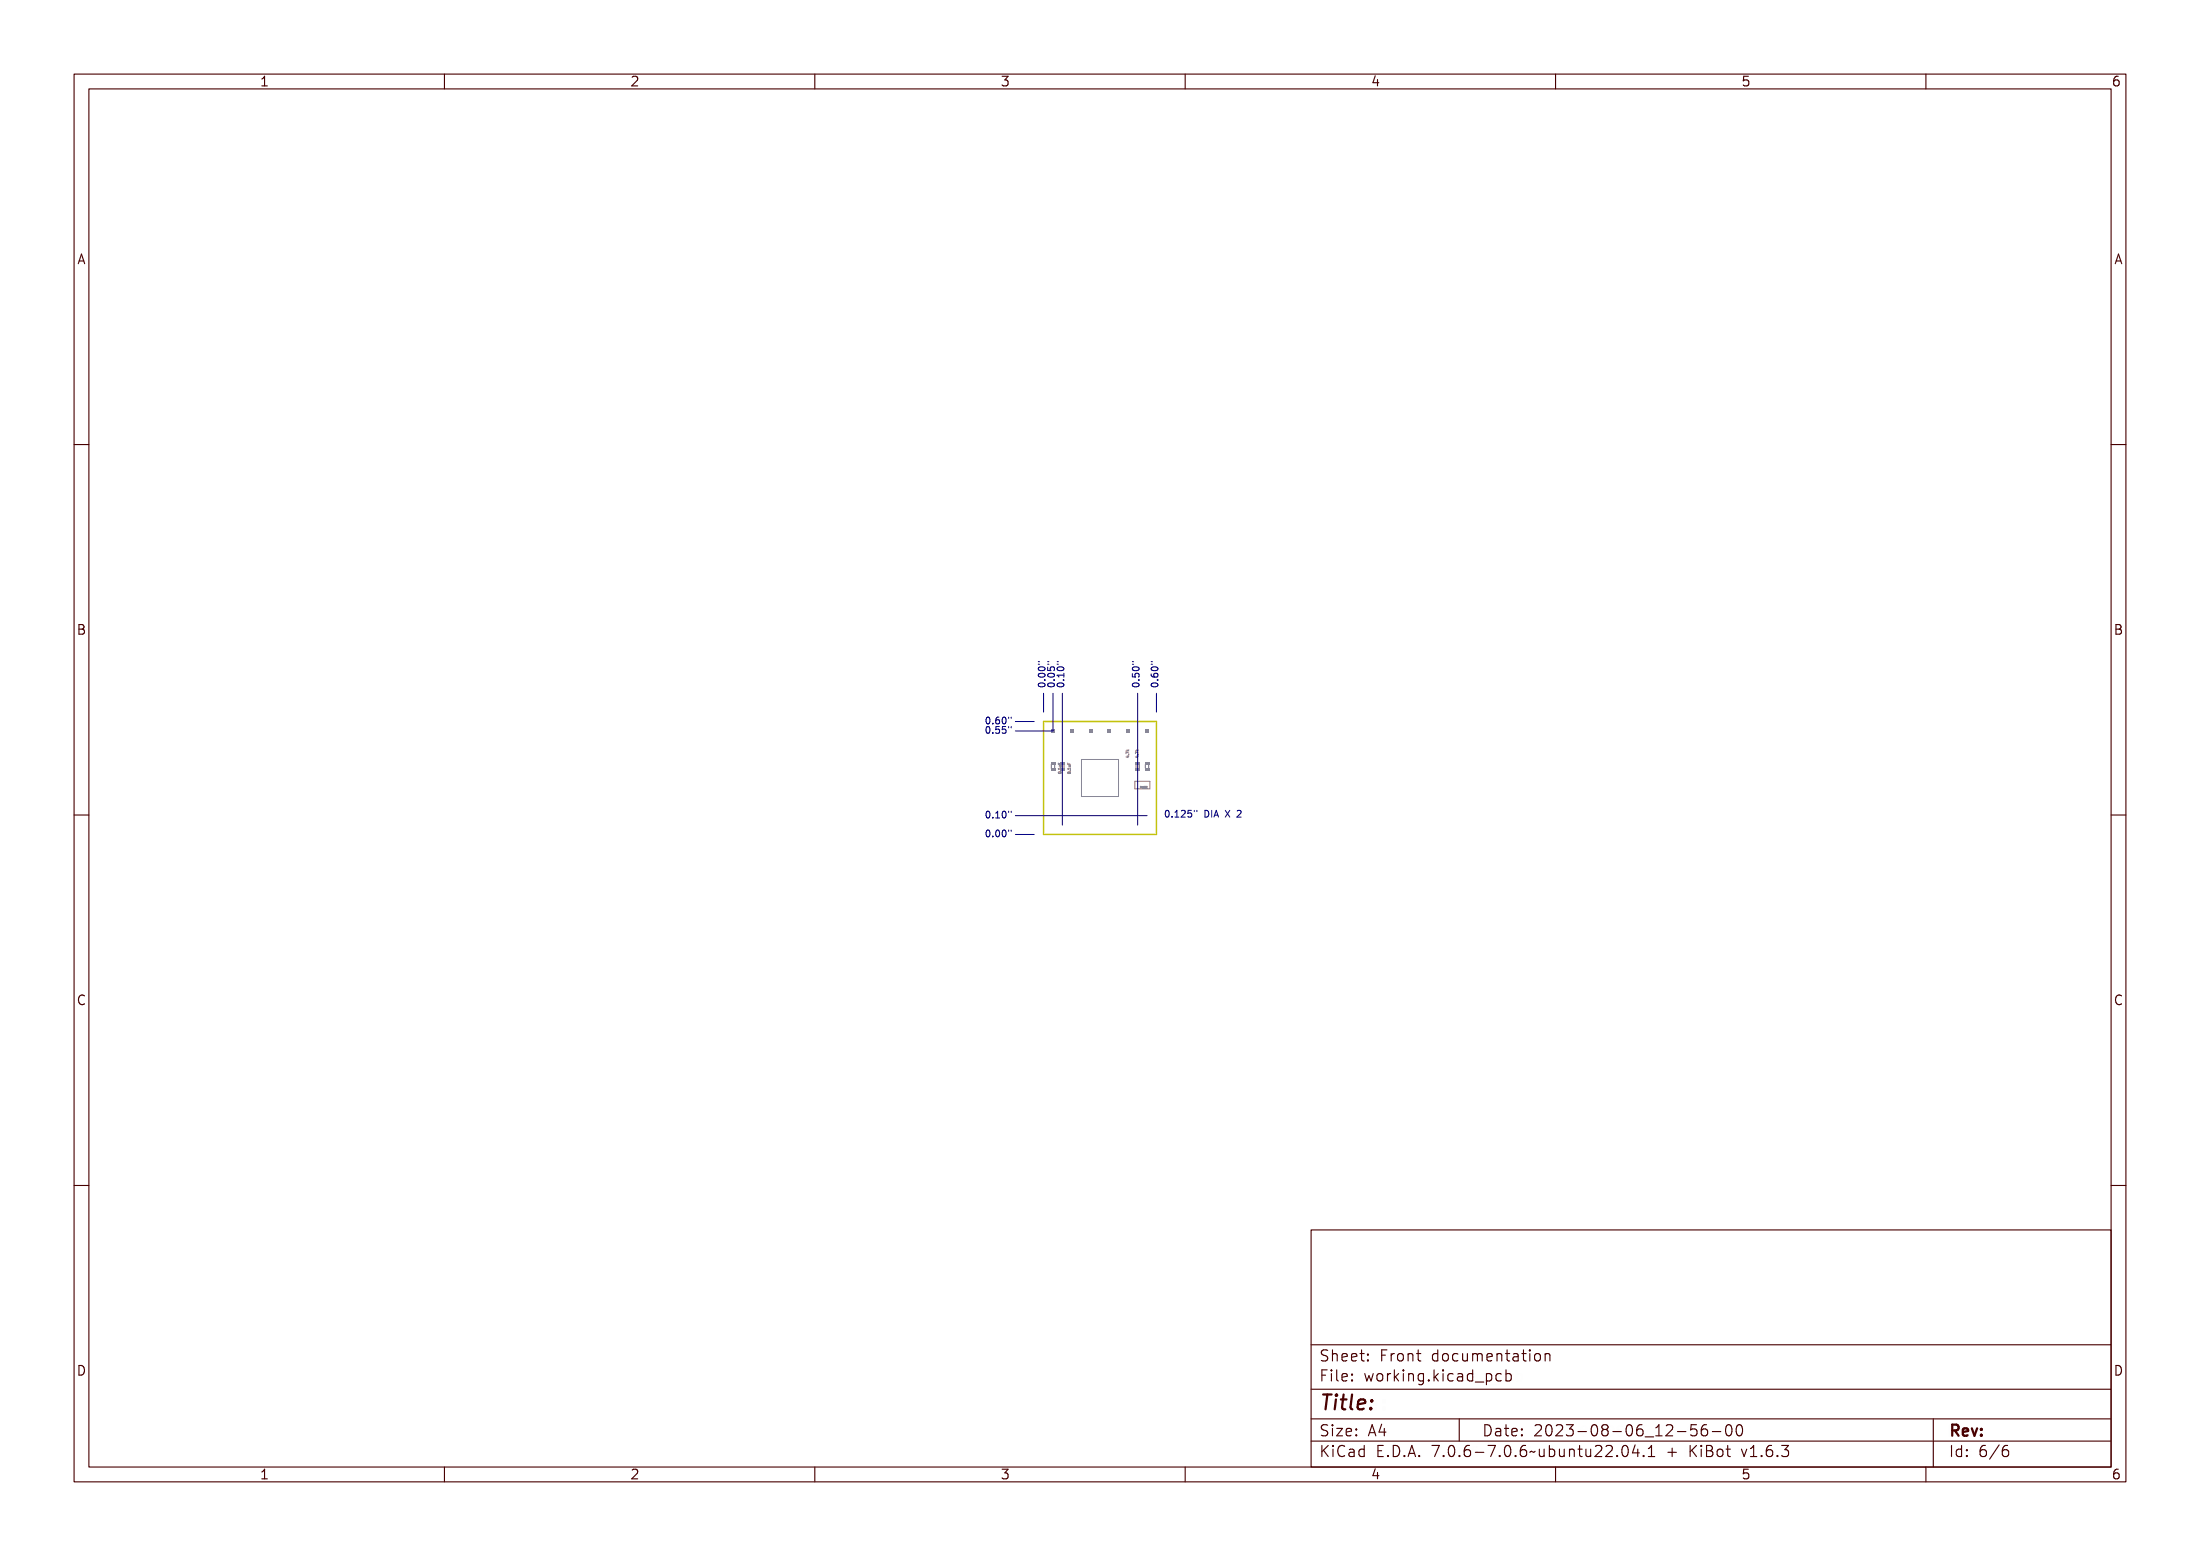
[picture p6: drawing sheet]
<svg xmlns="http://www.w3.org/2000/svg" width="297mm" height="210mm" viewBox="0 0 297 210" stroke-linecap="round" stroke-linejoin="round" font-family="sans-serif">
<g fill="none" stroke="#848484" stroke-width=".14">
<path d="M142.9 103v.2h.3M142.9 104.2h.3v.2a.18 .18 0 0 1-.2 0 .18 .18 0 0 1-.1-.2zM142.9 104.3v.1M142.9 103.7h.4v-.1v.2h-.3zM142.9 103l.1 .2h.1v-.2v.2h.2h-.4zM142.9 104.3a.17 .17 0 0 1 .3-.1 .17 .17 0 0 1 .1 .2h-.3zM143 104.3h.3l-.3 .1zM143 103.3h.2M143 103.3h.3v.2h-.3h.3zM143.1 103v.2M143.2 104h.1M143.2 103.3v.1"/>
<path d="M143.2 104l.1 .1zM143.2 103.4v.1h-.2M143.2 103.7v.2M143.2 103.8h-.3l.1 .1M144.1 103v.2h.4M144.2 104.2h.3a.16 .16 0 0 1-.2 .2 .16 .16 0 0 1-.1-.2zM144.2 103.7h.3l.1-.1v.2h-.4zM144.2 103v.2h.1l.1-.2v.2h.2h-.4zM144.2 104.3a.17 .17 0 0 1 .2-.1 .17 .17 0 0 1 .1 .2h-.3zM144.2 104.3h.3l-.2 .1zM144.3 103.3h.2M144.3 103.3h.3v.2h-.3h.2z"/>
<path d="M144.3 103v.2M144.5 104h.1M144.5 103.3v.1M144.5 104l.1 .1zM144.5 103.4v.1h-.2M144.5 104.3v.1M144.5 103.8h-.4l.2 .1M144.5 103.7v.2M152 101.3h.4M152.1 102.1h.2l.1 .1-.1 .1zM152.1 101.5l.3 .2-.3-.2v.2zM152.1 102.2h.2v.1z"/>
<path d="M152.1 102.1h.3M152.1 101.2l.2 .1M152.2 101.2l.1 .1 .1-.2-.1 .2 .1 .1h-.3l.2-.1zM152.3 102v.2h-.3M152.4 101.9h.1M152.4 101.6l-.4-.1v.2M152.4 101.2l-.2 .1M153.3 101.3h.4M153.3 102.1h.3l.1 .1-.1 .1zM153.3 101.5l.4 .2-.3-.2-.1 .2zM153.4 102.2h.2v.1zM153.4 102.1h.3"/>
<path d="M153.4 101.2l.2 .1M153.4 101.2l.1 .1 .2-.2-.1 .2 .1 .1h-.4l.2-.1zM153.5 102v.2h-.2M153.6 101.9h.1M153.6 101.9h.1zM153.7 101.6l-.4-.1v.2M153.7 101.2l-.2 .1M153.9 106.2h.2l-.2 .2zM153.9 106.2l.1 .1zM154.1 106.2l.2 .2h-.2zM154.2 106.2v.1zM154.3 106.2h.1h-.1l.1 .1v.1h-.1l.1-.1z"/>
<path d="M154.4 106.2h.2l-.1 .2zM154.7 106.2h.1h-.1l.1 .1-.1 .1h.1h-.1z"/>
<circle cx="143.1" cy="104.3" r=".03"/>
<circle cx="144.4" cy="104.3" r=".03"/>
</g>
<g fill="#848484">
<path d="M141.9 98.4h.5v.5h-.5z" fill-rule="evenodd"/>
<path d="M144.4 98.4h.5v.5h-.5z" fill-rule="evenodd"/>
<path d="M147 98.4h.5v.5h-.5z" fill-rule="evenodd"/>
<path d="M149.5 98.4h.5v.5h-.5z" fill-rule="evenodd"/>
<path d="M152.1 98.4h.5v.5h-.5z" fill-rule="evenodd"/>
<path d="M154.6 98.4h.5v.5h-.5z" fill-rule="evenodd"/>
</g>
<path d="M146 102.5h5v5h-5zM153.2 105.4h2v1.1h-2z" fill="none" stroke="#848484" stroke-width=".14"/>
<path d="M153.4 103.2v.5M153.8 103.2v.5" fill="none" stroke="#848484" stroke-width=".15"/>
<g fill="#848484">
<path d="M153.3 102.9h.6v.3h-.6z" fill-rule="evenodd"/>
<path d="M153.3 103.7h.6v.3h-.6z" fill-rule="evenodd"/>
</g>
<path d="M141.9 103.2v.5M142.4 103.2v.5" fill="none" stroke="#848484" stroke-width=".15"/>
<g fill="#848484">
<path d="M141.9 103.7h.6v.3h-.6z" fill-rule="evenodd"/>
<path d="M141.9 102.9h.6v.3h-.6z" fill-rule="evenodd"/>
</g>
<path d="M154.6 103.2v.5M155.1 103.2v.5" fill="none" stroke="#848484" stroke-width=".15"/>
<g fill="#848484">
<path d="M154.5 102.9h.6v.3h-.6z" fill-rule="evenodd"/>
<path d="M154.5 103.7h.6v.3h-.6z" fill-rule="evenodd"/>
</g>
<path d="M143.2 103.2v.5M143.6 103.2v.5" fill="none" stroke="#848484" stroke-width=".15"/>
<g fill="#848484">
<path d="M143.1 103.7h.6v.3h-.6z" fill-rule="evenodd"/>
<path d="M143.1 102.9h.6v.3h-.6z" fill-rule="evenodd"/>
</g>
<path d="M140.9 97.4h15.2v15.2h-15.2z" fill="none" stroke="#c2c200" stroke-width=".2"/>
<g fill="none" stroke="#000084" stroke-width=".14">
<path d="M133.2 98.1a.26 .26 0 0 1 .5 0v.4a.36 .36 0 0 1-.2 .4 .53 .53 0 0 1-.3-.8zM133.2 96.9a.26 .26 0 0 1 .5 0v.3a.36 .36 0 0 1-.2 .5 .53 .53 0 0 1-.3-.8zM133.4 98.1a.38 .38 0 0 1 .3 .4 .38 .38 0 0 1-.2 .4l-.2-.2zM133.4 96.9a.38 .38 0 0 1 .3 .3 .38 .38 0 0 1-.2 .4l-.2-.2zM134.1 98.8h.2v.1h-.2zM134.1 97.5h.2v.2h-.2zM134.7 98h.4v.1h-.3v.3a.32 .32 0 0 1 .4 .4 .32 .32 0 0 1-.6 .1v-.1a.23 .23 0 0 0 .4 .1 .23 .23 0 0 0 0-.4 .23 .23 0 0 0-.3 0zM134.7 96.9l.3-.1h.1v.1a.26 .26 0 0 0-.3 0 .26 .26 0 0 0-.1 .3 .3 .3 0 0 1 .5 .1 .3 .3 0 0 1-.2 .4 .3 .3 0 0 1-.4-.3zM135.4 98h.5v.1h-.4v.3a.32 .32 0 0 1 .4 .4 .32 .32 0 0 1-.5 .1v-.1a.23 .23 0 0 0 .3 .1 .23 .23 0 0 0 0-.4 .23 .23 0 0 0-.3 0zM135.4 96.9a.26 .26 0 0 1 .5 0v.3a.36 .36 0 0 1-.2 .5 .53 .53 0 0 1-.3-.8zM135.6 96.9a.38 .38 0 0 1 .3 .3 .38 .38 0 0 1-.2 .4l-.2-.2zM136.2 98h.1v.4h-.1z"/>
<path d="M136.2 96.8h.1v.3h-.1zM136.5 98h.1v.4h-.1zM136.5 96.8h.1v.3h-.1zM137.1 97.4h2.5M140.3 89.5h.3v.1h-.3zM140.3 89.7h.3v.1h-.3zM140.4 92.4l.4-.1a.36 .36 0 0 1 .4 .3 .51 .51 0 0 1-.4 .3 .51 .51 0 0 1-.5-.3zM140.4 90.9l.4-.1a.36 .36 0 0 1 .4 .3 .51 .51 0 0 1-.4 .3 .51 .51 0 0 1-.5-.3zM140.4 90.2l.4-.1a.36 .36 0 0 1 .4 .3 .51 .51 0 0 1-.4 .3 .51 .51 0 0 1-.5-.3zM140.4 92.5a.4 .4 0 0 1 .7 .1 .4 .4 0 0 1-.7-.1zM140.4 91a.4 .4 0 0 1 .7 .2 .4 .4 0 0 1-.7-.2zM140.4 90.3a.4 .4 0 0 1 .7 .1 .4 .4 0 0 1-.7-.1z"/>
<path d="M140.9 93.6v2.5M141 91.8h.2v.1h-.2zM141.6 90.2h.1v.3h.2a.32 .32 0 0 1 .4-.4 .32 .32 0 0 1 .1 .6h-.1a.23 .23 0 0 0 .1-.4 .23 .23 0 0 0-.3 0 .23 .23 0 0 0-.1 .3h-.4zM141.6 89.5h.3v.1h-.3zM141.6 89.7h.3v.1h-.3zM141.7 92.4l.3-.1a.36 .36 0 0 1 .5 .3 .51 .51 0 0 1-.5 .3 .51 .51 0 0 1-.4-.3zM141.7 90.9l.3-.1a.36 .36 0 0 1 .5 .3 .51 .51 0 0 1-.5 .3 .51 .51 0 0 1-.4-.3zM141.7 92.5a.4 .4 0 0 1 .7 .1 .4 .4 0 0 1-.7-.1zM141.7 91a.4 .4 0 0 1 .7 .2 .4 .4 0 0 1-.7-.2zM142.2 93.6v5.1h-5.1M142.3 91.8h.2v.1h-.2zM142.9 91h.7v-.2h.1v.5h-.1v-.2h-.6v.2h-.1z"/>
<path d="M142.9 89.5h.3v.1h-.3zM142.9 89.7h.3v.1h-.3zM143 92.4l.3-.1a.36 .36 0 0 1 .5 .3 .51 .51 0 0 1-.5 .3 .51 .51 0 0 1-.5-.3zM143 90.2l.3-.1a.36 .36 0 0 1 .5 .3 .51 .51 0 0 1-.5 .3 .51 .51 0 0 1-.5-.3zM143 92.5a.4 .4 0 0 1 .6 .1 .4 .4 0 0 1-.6-.1zM143 90.3a.4 .4 0 0 1 .6 .1 .4 .4 0 0 1-.6-.1zM143.4 93.6v17.8M143.6 91.8h.1v.1h-.1zM153 90.9h.1v.3h.2a.32 .32 0 0 1 .4-.4 .32 .32 0 0 1 .2 .6h-.1a.23 .23 0 0 0 0-.3 .23 .23 0 0 0-.3-.1 .23 .23 0 0 0 0 .4h-.5zM153 89.5h.3v.1h-.3zM153 89.7h.3v.1h-.3zM153.1 92.4l.4-.1a.36 .36 0 0 1 .4 .3 .51 .51 0 0 1-.4 .3 .51 .51 0 0 1-.5-.3z"/>
<path d="M153.1 90.2l.4-.1a.36 .36 0 0 1 .4 .3 .51 .51 0 0 1-.4 .3 .51 .51 0 0 1-.5-.3zM153.1 92.5a.4 .4 0 0 1 .7 .1 .4 .4 0 0 1-.7-.1zM153.1 90.3a.4 .4 0 0 1 .7 .1 .4 .4 0 0 1-.7-.1zM153.6 93.6v17.8M153.7 91.8h.2v.1h-.2zM155.6 89.5h.3v.1h-.3zM155.6 89.7h.3v.1h-.3zM155.6 90.9h.1a.26 .26 0 0 0 0 .3 .26 .26 0 0 0 .3 .1 .3 .3 0 0 1 0-.5 .3 .3 0 0 1 .5 .2 .3 .3 0 0 1-.3 .4 .42 .42 0 0 1-.5 0 .42 .42 0 0 1-.1-.5zM155.7 92.4l.3-.1a.36 .36 0 0 1 .5 .3 .51 .51 0 0 1-.5 .3 .51 .51 0 0 1-.5-.3zM155.7 90.2l.3-.1a.36 .36 0 0 1 .5 .3 .51 .51 0 0 1-.5 .3 .51 .51 0 0 1-.5-.3zM155.7 92.5a.4 .4 0 0 1 .6 .1 .4 .4 0 0 1-.6-.1zM155.7 90.3a.4 .4 0 0 1 .6 .1 .4 .4 0 0 1-.6-.1z"/>
<path d="M156.1 93.6v2.5M156.3 91.8h.1v.1h-.1zM133.2 112.1a.27 .27 0 0 1 .3-.1 .27 .27 0 0 1 .2 .3v.2a.36 .36 0 0 1-.2 .4 .53 .53 0 0 1-.3-.8zM133.2 109.6a.26 .26 0 0 1 .5 0v.3a.36 .36 0 0 1-.2 .5 .53 .53 0 0 1-.3-.8zM133.4 112.1a.38 .38 0 0 1 .3 .3 .38 .38 0 0 1-.2 .4l-.2-.2zM133.4 109.6a.38 .38 0 0 1 .3 .3 .38 .38 0 0 1-.2 .4l-.2-.2zM134.1 112.7h.2v.2h-.2zM134.1 110.2h.2v.2h-.2zM134.7 112.1a.27 .27 0 0 1 .3-.1 .27 .27 0 0 1 .2 .3v.2a.36 .36 0 0 1-.3 .4 .53 .53 0 0 1-.2-.8zM134.7 109.5h.3v.8h.2v.1h-.5v-.1h.2v-.7h-.2zM134.8 112.1a.38 .38 0 0 1 .3 .3 .38 .38 0 0 1-.2 .4l-.1-.2zM135.4 112.1a.27 .27 0 0 1 .3-.1 .27 .27 0 0 1 .2 .3v.2a.36 .36 0 0 1-.2 .4 .53 .53 0 0 1-.3-.8z"/>
<path d="M135.4 109.6a.26 .26 0 0 1 .5 0v.3a.36 .36 0 0 1-.2 .5 .53 .53 0 0 1-.3-.8zM135.6 112.1a.38 .38 0 0 1 .3 .3 .38 .38 0 0 1-.2 .4l-.2-.2zM135.6 109.6a.38 .38 0 0 1 .3 .3 .38 .38 0 0 1-.2 .4l-.2-.2zM136.2 112h.1v.3h-.1zM136.2 109.5h.1v.3h-.1zM136.5 112h.1v.3h-.1zM136.5 109.5h.1v.3h-.1zM137.1 112.6h2.5M137.1 110.1h17.8M157.2 109.6a.26 .26 0 0 1 .5 0v.4a.36 .36 0 0 1-.3 .4 .53 .53 0 0 1-.2-.8zM157.4 109.6a.38 .38 0 0 1 .2 .3 .38 .38 0 0 1-.2 .4l-.1-.2zM158.1 110.2h.1v.2h-.1z"/>
<path d="M158.7 109.6l.3-.1v.8h.2v.1h-.5v-.1h.2v-.7l-.2 .1zM159.4 109.6a.32 .32 0 0 1 .5 0 .32 .32 0 0 1-.2 .5l-.2 .2h.4v.1h-.5l.2-.4a.23 .23 0 0 0 .1-.3 .23 .23 0 0 0-.3 0zM160.1 109.5h.5v.1h-.4v.2a.32 .32 0 0 1 .4 .4 .32 .32 0 0 1-.5 .2v-.1a.23 .23 0 0 0 .3 0 .23 .23 0 0 0 .1-.3 .23 .23 0 0 0-.4 0zM160.9 109.5h.1v.3h-.1zM161.2 109.5h.1v.3h-.1zM162.3 109.5a.46 .46 0 0 1 .6 .5 .46 .46 0 0 1-.6 .4zM162.4 109.6a.35 .35 0 0 1 .3 .4 .35 .35 0 0 1-.3 .3zM163.1 109.5h.5v.1h-.2v.7h.2v.1h-.5v-.1h.1v-.7h-.1zM164 109.5h.1l.3 .9h-.1l-.1-.2h-.3l-.1 .2h-.1zM164 109.6l.2 .5h-.3zM165.2 109.5h.1l.2 .4 .2-.4h.1l-.2 .4 .3 .5h-.2l-.2-.4-.2 .4h-.1l.2-.5zM166.7 109.6a.32 .32 0 0 1 .5 0 .32 .32 0 0 1-.2 .5l-.2 .2h.4v.1h-.5l.3-.4a.23 .23 0 0 0 .1-.3 .23 .23 0 0 0-.4 0z"/>
<circle cx="133.5" cy="97.2" r=".08"/>
<circle cx="133.5" cy="98.5" r=".08"/>
<circle cx="134.9" cy="97.4" r=".2"/>
<circle cx="135.7" cy="97.2" r=".08"/>
<circle cx="140.8" cy="92.6" r=".08"/>
<circle cx="140.8" cy="91.1" r=".08"/>
<circle cx="140.8" cy="90.4" r=".08"/>
<circle cx="142" cy="92.6" r=".08"/>
<circle cx="142" cy="91.1" r=".08"/>
<circle cx="143.3" cy="92.6" r=".08"/>
<circle cx="143.3" cy="90.4" r=".08"/>
<circle cx="153.5" cy="92.6" r=".08"/>
<circle cx="153.5" cy="90.4" r=".08"/>
<circle cx="156" cy="92.6" r=".08"/>
<circle cx="156" cy="90.4" r=".08"/>
<circle cx="156.1" cy="91.1" r=".2"/>
<circle cx="133.5" cy="112.5" r=".08"/>
<circle cx="133.5" cy="109.9" r=".08"/>
<circle cx="134.9" cy="112.5" r=".08"/>
<circle cx="135.7" cy="112.5" r=".08"/>
<circle cx="135.7" cy="109.9" r=".08"/>
<circle cx="157.4" cy="110" r=".08"/>
</g>
<g fill="none" stroke="#480000" stroke-width=".15">
<path d="M10 10h277v190h-277zM12 12h273v186h-273zM60 10v2M110 10v2M160 10v2M210 10v2M260 10v2M10 60h2M285 60h2M10 110h2M285 110h2M10 160h2"/>
<path d="M285 160h2M177 166h108v32h-108zM60 198v2M110 198v2M160 198v2M177 181.5h108M177 187.5h108M177 191.5h108M177 194.5h108M178.1 195.2h.2v.6l.6-.6h.3l-.6 .6 .6 .8h-.2l-.5-.7-.2 .2v.5h-.2zM178.2 185h.9v.2h-.7v.4h.6v.2h-.6v.7h-.2zM178.3 182.4l.5-.1h.2v.2a.34 .34 0 0 0-.4-.1 .34 .34 0 0 0-.2 .4 .62 .62 0 0 1 .6 .7 .71 .71 0 0 1-.8 .2v-.2a.4 .4 0 0 0 .4 .1 .4 .4 0 0 0 .3-.3l-.4-.2a.4 .4 0 0 1-.3-.3 .4 .4 0 0 1 .1-.4z"/>
<path d="M178.3 192.5l.5-.1h.2v.2a.34 .34 0 0 0-.4-.1 .34 .34 0 0 0-.2 .4 .62 .62 0 0 1 .6 .7 .71 .71 0 0 1-.8 .2v-.2a.4 .4 0 0 0 .4 .1 .4 .4 0 0 0 .3-.3l-.4-.2a.4 .4 0 0 1-.3-.3 .4 .4 0 0 1 .1-.4zM179.4 182.2h.2v.6a.35 .35 0 0 1 .4-.1 .35 .35 0 0 1 .2 .4v.6h-.2v-.8l-.2-.1a.28 .28 0 0 0-.2 .3v.6h-.2zM179.5 185.4h.4v.9h.4v.2h-.9v-.2h.3v-.8h-.2zM179.5 192.8h.4v.9h.4v.1h-.9v-.1h.3v-.8h-.2zM179.5 195.6h.4v.9h.4v.1h-.9v-.1h.3v-.8h-.2zM179.7 184.9h.2v.3h-.2zM179.7 192.3h.2v.3h-.2zM179.7 195.1h.2v.3h-.2zM180.6 184.9h.4v1.3l.1 .1h.3v.2a.4 .4 0 0 1-.5-.4v-1h-.3zM180.6 192.8h.8v.1l-.6 .8h.6v.1h-.8v-.1l.6-.8h-.6zM180.7 182.8a.49 .49 0 0 1 .6-.1 .49 .49 0 0 1 .2 .5h-.8a.42 .42 0 0 0 .3 .4 .42 .42 0 0 0 .4-.1v.2a.6 .6 0 0 1-.8-.1 .6 .6 0 0 1 .1-.8zM180.7 195.4l.3-.2h.2h.3v.2a.43 .43 0 0 0-.6 0 .43 .43 0 0 0-.2 .5 .43 .43 0 0 0 .2 .5 .43 .43 0 0 0 .6 0v.2a.62 .62 0 0 1-.7 0 .62 .62 0 0 1-.3-.7z"/>
<path d="M180.8 182.9l.2-.1a.27 .27 0 0 1 .3 .3h-.6zM181.8 195.6a.5 .5 0 0 1 .6-.1 .5 .5 0 0 1 .2 .5v.6h-.1v-.1a.38 .38 0 0 1-.5 .2 .38 .38 0 0 1-.2-.5 .38 .38 0 0 1 .4-.2h.3a.35 .35 0 0 0-.3-.4 .35 .35 0 0 0-.4 .2zM181.9 182.8a.49 .49 0 0 1 .6-.1 .49 .49 0 0 1 .2 .5h-.8a.42 .42 0 0 0 .3 .4 .42 .42 0 0 0 .5-.1v.2a.6 .6 0 0 1-.9-.1 .6 .6 0 0 1 .1-.8zM181.9 185.5a.49 .49 0 0 1 .6-.1 .49 .49 0 0 1 .2 .5h-.8a.42 .42 0 0 0 .3 .4 .42 .42 0 0 0 .5-.1v.2a.6 .6 0 0 1-.9-.1 .6 .6 0 0 1 .1-.8zM181.9 192.9a.49 .49 0 0 1 .6-.1 .49 .49 0 0 1 .2 .5h-.8a.42 .42 0 0 0 .3 .4 .42 .42 0 0 0 .5-.1v.2a.6 .6 0 0 1-.9-.1 .6 .6 0 0 1 .1-.8zM182 196.2l.5-.1a.31 .31 0 0 1-.2 .4 .31 .31 0 0 1-.4-.1zM182 182.9l.2-.1a.27 .27 0 0 1 .3 .3h-.6zM182 185.6l.2-.1a.27 .27 0 0 1 .3 .3h-.6zM182 193l.2-.1a.27 .27 0 0 1 .3 .3h-.6zM183 195.7l.4-.2 .2 .2v-.6h.2v1.5h-.2v-.1a.42 .42 0 0 1-.5 .1 .42 .42 0 0 1-.2-.5zM183.2 195.8a.23 .23 0 0 1 .4 0v.3a.33 .33 0 0 1-.2 .4 .48 .48 0 0 1-.2-.7zM183.2 182.3h.2v.4h.4v.1h-.4v.7l.1 .1h.3v.1a.41 .41 0 0 1-.6-.3v-.6h-.3v-.1h.3z"/>
<path d="M183.3 185.4h.2v.3h-.2zM183.3 186.2h.2v.3h-.2zM183.3 192.8h.2v.3h-.2zM183.3 193.6h.2v.2h-.2zM184.5 182.7h.2v.3h-.2zM184.5 183.5h.2v.2h-.2zM185.2 185.4h.2l.2 .8 .1-.5h.2l.2 .5 .1-.8h.2l-.2 1.1h-.2l-.2-.7-.2 .7h-.1zM185.4 195.2h.9v.2h-.7v.4h.6v.2h-.6v.5h.7v.1h-.9zM185.7 192.4h.2l.5 1.4h-.2l-.1-.3h-.5l-.1 .3h-.2zM185.8 192.6l.2 .7h-.4zM186.6 182.3h.9v.2h-.7v.4h.6v.2h-.6v.6h-.2zM186.7 185.5a.56 .56 0 0 1 .8 .2 .56 .56 0 0 1-.3 .7 .57 .57 0 0 1-.6-.2 .57 .57 0 0 1 .1-.7z"/>
<path d="M186.8 185.6a.26 .26 0 0 1 .3-.1 .26 .26 0 0 1 .2 .2v.2a.33 .33 0 0 1-.3 .4l-.2-.2zM186.9 196.4h.2v.2h-.2zM187.1 192.4h.2v.9h.2v.2h-.2v.3h-.2v-.3h-.6v-.2zM187.1 192.6v.7h-.4zM187.8 195.2a.76 .76 0 0 1 .9 .7 .76 .76 0 0 1-.9 .7zM188 195.4h.3a.73 .73 0 0 1 0 1.1h-.3zM188 182.7h.2v.2a.41 .41 0 0 1 .6-.2v.2a.37 .37 0 0 0-.5-.1 .37 .37 0 0 0-.1 .4v.5h-.2zM188 185.4h.2v.2a.41 .41 0 0 1 .6-.2v.2a.37 .37 0 0 0-.5-.1 .37 .37 0 0 0-.1 .4v.6h-.2zM189.1 184.9h.1v.9l.5-.4h.2l-.4 .4 .5 .7h-.2l-.4-.6-.2 .1v.5h-.1zM189.1 182.8a.56 .56 0 0 1 .8 .2 .56 .56 0 0 1-.3 .7 .57 .57 0 0 1-.6-.2 .57 .57 0 0 1 .1-.7zM189.2 182.9a.26 .26 0 0 1 .3-.1 .26 .26 0 0 1 .2 .2v.2a.33 .33 0 0 1-.3 .4l-.2-.2zM189.3 196.4h.3v.2h-.3z"/>
<path d="M190.2 182.7h.2v.1a.35 .35 0 0 1 .4-.1 .35 .35 0 0 1 .3 .4v.6h-.2v-.8l-.2-.1a.28 .28 0 0 0-.3 .3v.6h-.2zM190.3 185.4h.4v.9h.4v.2h-.9v-.2h.4v-.8h-.3zM190.5 195.2h.3l.4 1.4h-.2l-.1-.3h-.5l-.1 .3h-.2zM190.6 184.9h.1v.3h-.1zM190.6 195.4l.2 .7h-.4zM191.4 185.4h.2v.1a.35 .35 0 0 1 .4-.1 .35 .35 0 0 1 .3 .4v.7h-.2v-.9l-.2-.1a.28 .28 0 0 0-.3 .3v.7h-.2zM191.7 182.3h.1v.4h.4v.1h-.4v.7l.1 .1h.3v.1a.41 .41 0 0 1-.5-.3v-.6h-.3v-.1h.3zM191.7 196.4h.3v.2h-.3zM192.7 185.5l.3-.2 .3 .2v-.1h.2v1a.53 .53 0 0 1-.8 .4v-.2a.36 .36 0 0 0 .4 .1 .36 .36 0 0 0 .2-.4l-.2 .1a.51 .51 0 0 1-.5-.2 .51 .51 0 0 1 0-.5zM192.8 185.6a.25 .25 0 0 1 .3-.1 .25 .25 0 0 1 .2 .2v.2a.32 .32 0 0 1-.3 .4 .47 .47 0 0 1-.2-.7zM193.8 195.2h.9l-.5 1.4h-.2l.5-1.2h-.7zM193.9 182.8l.3-.2 .3 .2v-.6h.2v1.5h-.2v-.1a.42 .42 0 0 1-.6 .1 .42 .42 0 0 1-.1-.5z"/>
<path d="M194.1 182.8a.42 .42 0 0 1 .4 .4 .42 .42 0 0 1-.3 .4 .48 .48 0 0 1-.1-.8zM194.1 186.2h.3v.3h-.3zM195.1 184.9h.2v.9l.4-.4h.3l-.5 .4 .5 .7h-.2l-.4-.6-.1 .1v.5h-.2zM195.1 182.8a.56 .56 0 0 1 .8 .2 .56 .56 0 0 1-.3 .7 .57 .57 0 0 1-.6-.2 .57 .57 0 0 1 .1-.7zM195.2 182.9a.26 .26 0 0 1 .3-.1 .26 .26 0 0 1 .2 .2v.2a.33 .33 0 0 1-.3 .4l-.2-.2zM195.3 196.4h.3v.2h-.3zM196.3 185.4h.5v.9h.3v.2h-.9v-.2h.4v-.8h-.3zM196.3 195.4a.45 .45 0 0 1 .5-.2 .45 .45 0 0 1 .3 .5v.5a.46 .46 0 0 1-.5 .5 .46 .46 0 0 1-.4-.5zM196.4 182.8l.5-.2 .2 .1v.2a.4 .4 0 0 0-.6 0 .4 .4 0 0 0 0 .6 .4 .4 0 0 0 .6 0v.2a.58 .58 0 0 1-.8-.1 .58 .58 0 0 1 .1-.8zM196.5 195.4a.39 .39 0 0 1 .4 .5v.2a.29 .29 0 0 1-.3 .4 .29 .29 0 0 1-.2-.4v-.5zM196.6 184.9h.2v.3h-.2zM197 191.5v3"/>
<path d="M197.4 182.7h.2v.8l.2 .1a.28 .28 0 0 0 .3-.3v-.6h.2v1h-.2v-.1a.35 .35 0 0 1-.4 .2 .35 .35 0 0 1-.3-.5zM197.6 185.5l.5-.2 .2 .1v.2a.4 .4 0 0 0-.6 0 .4 .4 0 0 0 0 .6 .4 .4 0 0 0 .6 0v.2a.58 .58 0 0 1-.8-.1 .58 .58 0 0 1 .1-.8zM197.7 196.4h.3v.2h-.3zM198.6 182.7h.1a.21 .21 0 0 1 .2-.1 .21 .21 0 0 1 .2 .2l.2-.2 .1 .1a1.27 1.27 0 0 1 .2 1h-.2v-.8l-.1-.1-.2 .1v.8h-.1v-.8l-.2-.1-.1 .1v.8h-.1zM198.7 185.4a.5 .5 0 0 1 .5-.1 .5 .5 0 0 1 .3 .5v.7h-.2v-.2a.38 .38 0 0 1-.5 .2 .38 .38 0 0 1-.2-.5 .38 .38 0 0 1 .5-.2h.2a.35 .35 0 0 0-.3-.4 .35 .35 0 0 0-.3 .2zM198.7 195.4l.3-.2h.2h.2v.2a.43 .43 0 0 0-.5 0 .43 .43 0 0 0-.1 .5 .44 .44 0 0 1 .6-.1 .44 .44 0 0 1 .1 .6 .47 .47 0 0 1-.6 .3 .47 .47 0 0 1-.3-.5v-.5zM198.8 186l.5-.1a.31 .31 0 0 1-.1 .4 .31 .31 0 0 1-.4-.1zM198.9 195.9a.3 .3 0 0 1 .4 .3 .3 .3 0 0 1-.4 .2l-.1-.2zM199.9 185.5l.3-.2 .3 .2v-.6h.2v1.6h-.2v-.2a.42 .42 0 0 1-.5 .1 .42 .42 0 0 1-.2-.5zM199.9 182.8a.49 .49 0 0 1 .6-.1 .49 .49 0 0 1 .2 .5h-.7a.42 .42 0 0 0 .2 .4 .42 .42 0 0 0 .5-.1v.2a.6 .6 0 0 1-.8-.1 .6 .6 0 0 1 0-.8zM200 196h.5v.2h-.5zM200 185.6a.23 .23 0 0 1 .4 0l.1 .3a.33 .33 0 0 1-.3 .4 .48 .48 0 0 1-.2-.7z"/>
<path d="M200.1 182.9l.2-.1a.27 .27 0 0 1 .3 .3h-.6zM200.1 192.4a.76 .76 0 0 1 1 .7 .76 .76 0 0 1-1 .7zM200.3 192.6h.3a.73 .73 0 0 1 0 1.1h-.3zM200.9 186.8h1.2v.1h-1.2zM201 195.2h.9l-.5 1.4h-.2l.5-1.2h-.7zM201.1 182.7h.1v.1a.35 .35 0 0 1 .5-.1 .35 .35 0 0 1 .2 .4v.6h-.2v-.8l-.2-.1a.28 .28 0 0 0-.3 .3v.6h-.1zM201.4 192.8a.5 .5 0 0 1 .6-.1 .5 .5 0 0 1 .2 .5v.6h-.1v-.1a.38 .38 0 0 1-.5 .2 .38 .38 0 0 1-.2-.5 .38 .38 0 0 1 .4-.2h.3a.35 .35 0 0 0-.3-.4 .35 .35 0 0 0-.4 .2zM201.6 193.4l.5-.1a.31 .31 0 0 1-.2 .4 .31 .31 0 0 1-.4-.1zM202.2 185.4h.2v.1a.42 .42 0 0 1 .6-.1 .42 .42 0 0 1 .1 .5 .42 .42 0 0 1-.1 .5 .42 .42 0 0 1-.6-.1v.6h-.2zM202.5 182.3h.2v.4h.4v.1h-.4v.7l.1 .1h.3v.1a.41 .41 0 0 1-.6-.3v-.6h-.3v-.1h.3zM202.5 185.6a.24 .24 0 0 1 .3-.1 .24 .24 0 0 1 .1 .2l.1 .2a.32 .32 0 0 1-.3 .4 .48 .48 0 0 1-.2-.7zM202.5 196.4h.3v.2h-.3z"/>
<path d="M202.8 192.4h.2v.4h.4v.1h-.4v.7l.1 .1h.3v.1a.41 .41 0 0 1-.6-.3v-.6h-.3v-.1h.3zM203.5 182.7a.5 .5 0 0 1 .5-.1 .5 .5 0 0 1 .3 .5v.6h-.2v-.1a.38 .38 0 0 1-.5 .2 .38 .38 0 0 1-.2-.5 .38 .38 0 0 1 .5-.2h.2a.35 .35 0 0 0-.2-.4 .35 .35 0 0 0-.4 .2zM203.5 195.4a.45 .45 0 0 1 .6-.2 .45 .45 0 0 1 .2 .5v.5a.46 .46 0 0 1-.4 .5 .46 .46 0 0 1-.5-.5zM203.6 185.5l.5-.2 .2 .1v.2a.4 .4 0 0 0-.5 0 .4 .4 0 0 0 0 .6 .4 .4 0 0 0 .5 0v.2a.58 .58 0 0 1-.8-.1 .58 .58 0 0 1 .1-.8zM203.7 183.3l.4-.1a.31 .31 0 0 1-.1 .4 .31 .31 0 0 1-.4-.1zM203.7 195.4a.39 .39 0 0 1 .4 .5v.2a.29 .29 0 0 1-.2 .4 .29 .29 0 0 1-.3-.4v-.5zM203.9 192.9a.49 .49 0 0 1 .6-.1 .49 .49 0 0 1 .2 .5h-.8a.42 .42 0 0 0 .3 .4 .42 .42 0 0 0 .5-.1v.2a.6 .6 0 0 1-.9-.1 .6 .6 0 0 1 .1-.8zM204 193l.2-.1a.27 .27 0 0 1 .3 .3h-.6zM204.7 184.9h.1v.6a.41 .41 0 0 1 .6-.1 .41 .41 0 0 1 .2 .5 .42 .42 0 0 1-.2 .5 .42 .42 0 0 1-.6-.1v.2h-.1zM204.9 182.3h.2v.4h.4v.1h-.4v.7l.1 .1h.3v.1a.41 .41 0 0 1-.6-.3v-.6h-.3v-.1h.3zM204.9 185.6a.24 .24 0 0 1 .3-.1 .24 .24 0 0 1 .2 .2v.2a.32 .32 0 0 1-.3 .4 .48 .48 0 0 1-.2-.7zM204.9 196.4h.3v.2h-.3z"/>
<path d="M205.3 192.8h.2v.3h-.2zM205.3 193.6h.2v.2h-.2zM205.9 182.7h.5v.9h.3v.1h-.9v-.1h.4v-.8h-.3zM205.9 195.4l.3-.2h.2h.2v.2a.43 .43 0 0 0-.5 0 .43 .43 0 0 0-.1 .5 .44 .44 0 0 1 .6-.1 .44 .44 0 0 1 .1 .6 .47 .47 0 0 1-.5 .3 .47 .47 0 0 1-.4-.5v-.5zM206.1 195.9a.3 .3 0 0 1 .5 .3 .3 .3 0 0 1-.5 .2l-.1-.2zM206.2 182.2h.2v.3h-.2zM207 196l.3-.1 .5 .1 .2-.1a.32 .32 0 0 1-.5 .2h-.3l-.2 .1zM207.1 182.8a.56 .56 0 0 1 .8 .2 .56 .56 0 0 1-.2 .7 .57 .57 0 0 1-.7-.2 .57 .57 0 0 1 .1-.7zM207.3 182.9a.26 .26 0 0 1 .2-.1 .26 .26 0 0 1 .2 .2l.1 .2a.33 .33 0 0 1-.3 .4l-.3-.2zM207.4 192.5a.5 .5 0 0 1 .7 0 .5 .5 0 0 1-.1 .7l-.4 .5h.7v.1h-.9v-.1l.2-.3a.72 .72 0 0 0 .4-.8l-.3-.1-.3 .2zM208.3 182.7h.1v.1a.35 .35 0 0 1 .5-.1 .35 .35 0 0 1 .2 .4v.6h-.2v-.8l-.2-.1a.28 .28 0 0 0-.3 .3v.6h-.1zM208.3 195.6h.1l.1 .8 .2 .1a.28 .28 0 0 0 .2-.3v-.6h.2v1h-.2v-.1a.35 .35 0 0 1-.4 .2 .35 .35 0 0 1-.2-.5z"/>
<path d="M208.7 192.6a.45 .45 0 0 1 .5-.2 .45 .45 0 0 1 .3 .5v.5a.46 .46 0 0 1-.5 .5 .46 .46 0 0 1-.4-.5zM208.9 192.6a.39 .39 0 0 1 .4 .5v.2a.29 .29 0 0 1-.3 .4 .29 .29 0 0 1-.2-.4v-.5zM209.5 195.1h.2v.6a.41 .41 0 0 1 .5-.1 .41 .41 0 0 1 .2 .5 .42 .42 0 0 1-.2 .5 .42 .42 0 0 1-.5-.1v.1h-.2zM209.7 195.8a.24 .24 0 0 1 .3-.1 .24 .24 0 0 1 .2 .2v.2a.32 .32 0 0 1-.3 .4 .48 .48 0 0 1-.2-.7zM209.8 192.5a.5 .5 0 0 1 .7 0 .5 .5 0 0 1-.1 .7l-.4 .5h.7v.1h-.9v-.1l.2-.3a.72 .72 0 0 0 .4-.8l-.3-.1-.3 .2zM210 198v2M210.7 195.6h.2v.8l.2 .1a.28 .28 0 0 0 .2-.3v-.6h.2v1h-.2v-.1a.35 .35 0 0 1-.4 .2 .35 .35 0 0 1-.2-.5zM211 192.4a.49 .49 0 0 1 .6 0 .49 .49 0 0 1 .2 .6l-.2 .1a.45 .45 0 0 1 .2 .6 .45 .45 0 0 1-.6 .2l-.2-.1v-.2a.37 .37 0 0 0 .5 .1 .37 .37 0 0 0 .1-.5h-.4v-.2a.28 .28 0 0 0 .4-.1 .28 .28 0 0 0 0-.3 .28 .28 0 0 0-.4 0h-.2zM211.9 195.6h.2v.1a.35 .35 0 0 1 .4-.1 .35 .35 0 0 1 .2 .4v.6h-.2v-.8l-.2-.1a.28 .28 0 0 0-.2 .3v.6h-.2zM212.4 193.2h.5v.2h-.5zM213.3 195.2h.2v.4h.4v.1h-.4v.7l.1 .1h.3v.1a.41 .41 0 0 1-.6-.3v-.6h-.3v-.1h.3zM213.5 192.6a.45 .45 0 0 1 .5-.2 .45 .45 0 0 1 .3 .5v.5a.46 .46 0 0 1-.5 .5 .46 .46 0 0 1-.4-.5z"/>
<path d="M213.7 192.6a.39 .39 0 0 1 .4 .5v.2a.29 .29 0 0 1-.3 .4 .29 .29 0 0 1-.2-.4v-.5zM214.3 195.6h.2v.8l.2 .1a.28 .28 0 0 0 .2-.3v-.6h.2v1h-.2v-.1a.35 .35 0 0 1-.4 .2 .35 .35 0 0 1-.2-.5zM214.7 192.5a.41 .41 0 0 1 .6-.1 .41 .41 0 0 1 0 .6l-.1 .1a.43 .43 0 0 1 .3 .6 .43 .43 0 0 1-.7 .2 .41 .41 0 0 1-.2-.4 .41 .41 0 0 1 .3-.4l-.3-.2zM215.5 195.3a.5 .5 0 0 1 .7 0 .5 .5 0 0 1-.1 .7l-.4 .5h.6v.1h-.9v-.1l.3-.3a.72 .72 0 0 0 .3-.8l-.2-.1-.3 .2zM216 193.2h.5v.2h-.5zM216.7 195.3a.5 .5 0 0 1 .7 0 .5 .5 0 0 1-.1 .7l-.4 .5h.6v.1h-.9v-.1l.3-.3a.72 .72 0 0 0 .3-.8l-.2-.1-.3 .2zM217.1 192.6a.45 .45 0 0 1 .5-.2 .45 .45 0 0 1 .3 .5v.5a.46 .46 0 0 1-.5 .5 .46 .46 0 0 1-.4-.5zM217.3 192.6a.39 .39 0 0 1 .4 .5v.2a.29 .29 0 0 1-.3 .4 .29 .29 0 0 1-.2-.4v-.5zM218.2 196.4h.2v.2h-.2zM218.3 192.6l.3-.2h.2h.2v.2a.43 .43 0 0 0-.5 0 .43 .43 0 0 0-.1 .5 .44 .44 0 0 1 .6-.1 .44 .44 0 0 1 .1 .6 .47 .47 0 0 1-.6 .3 .47 .47 0 0 1-.3-.5v-.5zM218.5 193.1a.3 .3 0 0 1 .4 .3 .3 .3 0 0 1-.4 .2l-.1-.2zM219.2 195.4a.45 .45 0 0 1 .5-.2 .45 .45 0 0 1 .3 .5v.5a.46 .46 0 0 1-.5 .5 .46 .46 0 0 1-.4-.5z"/>
<path d="M219.2 194.2h1.3v.1h-1.3zM219.4 195.4a.39 .39 0 0 1 .4 .5v.2a.29 .29 0 0 1-.3 .4 .29 .29 0 0 1-.3-.4l.1-.5zM220.7 192.5l.5-.1v1.3h.3v.1h-.8v-.1h.3v-1.1h-.3zM220.8 195.2h.2v.9h.2v.2h-.2v.3h-.2v-.3h-.6v-.2zM220.8 195.4v.7h-.4zM221.8 196.4h.2v.2h-.2zM221.8 192.5a.5 .5 0 0 1 .8 0 .5 .5 0 0 1-.2 .7l-.4 .5h.7v.1h-.9v-.1l.2-.3a.72 .72 0 0 0 .4-.8l-.3-.1-.3 .2zM222.8 195.3l.5-.1v1.3h.3v.1h-.8v-.1h.3v-1.1h-.3zM223.2 193.2h.5v.2h-.5zM224.3 192.4h.7v.2h-.6v.3a.51 .51 0 0 1 .7 .5 .51 .51 0 0 1-.7 .5l-.2-.1v-.2a.37 .37 0 0 0 .6 0 .37 .37 0 0 0-.1-.5h-.4zM225.4 195.5h.2v.4h.4v.2h-.4v.4h-.2v-.4h-.4v-.2h.4zM225.5 192.6l.3-.2h.2h.2v.2a.43 .43 0 0 0-.5 0 .43 .43 0 0 0-.1 .5 .44 .44 0 0 1 .6-.1 .44 .44 0 0 1 .1 .6 .47 .47 0 0 1-.5 .3 .47 .47 0 0 1-.4-.5v-.5z"/>
<path d="M225.7 193.1a.3 .3 0 0 1 .4 .3 .3 .3 0 0 1-.4 .2l-.1-.2zM226.8 193.2h.5v.2h-.5zM227.5 195.2h.2v.6l.6-.6h.2l-.6 .6 .6 .8h-.2l-.5-.7-.1 .2v.5h-.2zM227.9 192.6a.45 .45 0 0 1 .6-.2 .45 .45 0 0 1 .2 .5v.5a.46 .46 0 0 1-.4 .5 .46 .46 0 0 1-.5-.5zM228.2 192.6a.39 .39 0 0 1 .3 .5v.2a.29 .29 0 0 1-.2 .4 .29 .29 0 0 1-.3-.4v-.5zM228.8 195.6h.4v.9h.4v.1h-.9v-.1h.4v-.8h-.3zM229.1 195.1h.1v.3h-.1zM229.1 192.6a.45 .45 0 0 1 .6-.2 .45 .45 0 0 1 .2 .5v.5a.46 .46 0 0 1-.4 .5 .46 .46 0 0 1-.5-.5zM229.4 192.6a.39 .39 0 0 1 .4 .5l-.1 .2a.29 .29 0 0 1-.2 .4 .29 .29 0 0 1-.3-.4v-.5zM229.9 195.2h.4a.35 .35 0 0 1 .5 .2 .35 .35 0 0 1-.3 .5 .41 .41 0 0 1 .3 .5 .41 .41 0 0 1-.5 .2h-.4zM230.1 196h.2a.27 .27 0 0 1 .3 .2 .27 .27 0 0 1-.3 .3h-.2zM230.1 195.4h.2a.23 .23 0 0 1 .3 .2 .23 .23 0 0 1-.3 .2h-.2z"/>
<path d="M231.2 193.2h1.1M231.2 195.7a.56 .56 0 0 1 .8 .2 .56 .56 0 0 1-.3 .7 .57 .57 0 0 1-.6-.2 .57 .57 0 0 1 .1-.7zM231.3 195.8a.26 .26 0 0 1 .3-.1 .26 .26 0 0 1 .2 .2v.2a.33 .33 0 0 1-.3 .4l-.2-.2zM232.6 195.2h.1v.4h.4v.1h-.4l.1 .7v.1h.3v.1a.41 .41 0 0 1-.5-.3v-.6h-.3v-.1h.3zM233.2 192.4a.36 .36 0 0 1 .5 .2 .77 .77 0 0 1-.4 1.2 1 1 0 0 1-.1-1.4zM234.5 192.4a.36 .36 0 0 1 .4-.1 .36 .36 0 0 1 .3 .3 .77 .77 0 0 1-.5 1.2 .91 .91 0 0 1-.2-1.4zM234.6 195.6h.2l.3 .9 .4-.9h.2l-.4 1h-.3zM236 195.3l.5-.1v1.3h.3v.1h-.8v-.1h.3v-1.1h-.3zM237.4 196.4h.3v.2h-.3zM238.4 195.4l.3-.2h.2h.2v.2a.43 .43 0 0 0-.5 0 .43 .43 0 0 0-.1 .5 .44 .44 0 0 1 .6-.1 .44 .44 0 0 1 .1 .6 .47 .47 0 0 1-.5 .3 .47 .47 0 0 1-.4-.5v-.5zM238.6 195.9a.3 .3 0 0 1 .4 .3 .3 .3 0 0 1-.4 .2l-.1-.2zM239.8 196.4h.3v.2h-.3z"/>
<path d="M240.7 195.2a.49 .49 0 0 1 .6 0 .49 .49 0 0 1 .2 .6l-.2 .1a.45 .45 0 0 1 .2 .6 .45 .45 0 0 1-.6 .2l-.2-.1v-.2a.37 .37 0 0 0 .5 .1 .37 .37 0 0 0 .1-.5l-.4-.1v-.1a.28 .28 0 0 0 .4-.1 .28 .28 0 0 0 0-.3 .28 .28 0 0 0-.4 0h-.2zM260 198v2M261 191.5v6.5M263.2 195.2h.8v.2h-.3v1.1h.3v.1h-.8v-.1h.3v-1.1h-.3zM264.4 195.7l.3-.2 .3 .2v-.6h.2v1.5h-.2v-.1a.42 .42 0 0 1-.5 .1 .42 .42 0 0 1-.2-.5zM264.6 195.8a.23 .23 0 0 1 .4 0v.3a.33 .33 0 0 1-.2 .4 .48 .48 0 0 1-.2-.7zM265.9 195.6h.2v.3h-.2zM265.9 196.4h.2v.2h-.2zM268.1 195.4l.2-.2h.3h.2v.2a.43 .43 0 0 0-.5 0 .43 .43 0 0 0-.2 .5 .44 .44 0 0 1 .7-.1 .44 .44 0 0 1 .1 .6 .47 .47 0 0 1-.6 .3 .47 .47 0 0 1-.3-.5v-.5zM268.2 195.9a.3 .3 0 0 1 .5 .3 .3 .3 0 0 1-.5 .2v-.2zM269.9 195.2h.2l-.8 1.6h-.2zM270.5 195.4l.2-.2h.3h.2v.2a.43 .43 0 0 0-.5 0 .43 .43 0 0 0-.2 .5 .44 .44 0 0 1 .7-.1 .44 .44 0 0 1 .1 .6 .47 .47 0 0 1-.6 .3 .47 .47 0 0 1-.3-.5v-.5z"/>
<path d="M270.6 195.9a.3 .3 0 0 1 .5 .3 .3 .3 0 0 1-.5 .2v-.2z"/>
<circle cx="196.7" cy="195.9" r=".13"/>
<circle cx="203.9" cy="195.9" r=".13"/>
<circle cx="209" cy="193.1" r=".13"/>
<circle cx="213.8" cy="193.1" r=".13"/>
<circle cx="215" cy="193.4" r=".29"/>
<circle cx="215" cy="192.8" r=".25"/>
<circle cx="217.4" cy="193.1" r=".13"/>
<circle cx="219.5" cy="195.9" r=".13"/>
<circle cx="228.3" cy="193.1" r=".13"/>
<circle cx="229.5" cy="193.1" r=".13"/>
</g>
<g fill="none" stroke="#480000" stroke-width=".3">
<path d="M178.1 188.4h1.4v.2h-.6v1.7h-.2v-1.7h-.6zM179.9 188.8h.7v1.3h.4v.2h-1.2v-.2h.5v-1.1h-.4zM180.3 188.3h.3v.3h-.3zM181.8 188.4h.2v.4h.6v.2h-.6v1l.2 .1h.4v.2a.55 .55 0 0 1-.8-.5v-.8h-.4v-.2h.4zM183 188.3h.6l.1 1.6 .1 .2h.4v.2a.54 .54 0 0 1-.8-.5v-1.4h-.4zM184.8 189a.65 .65 0 0 1 .8-.1 .65 .65 0 0 1 .3 .7h-1.1a.56 .56 0 0 0 .4 .5 .56 .56 0 0 0 .6-.1v.2a.81 .81 0 0 1-1.1-.1 .81 .81 0 0 1 .1-1.1zM185 189.1a.38 .38 0 0 1 .4-.1 .38 .38 0 0 1 .2 .4h-.8zM186.7 188.9h.3v.4h-.3zM186.7 189.9h.3v.4h-.3zM263.1 192.4a.73 .73 0 0 1 .9 .2v.3l-.3 .3 .2 .1 .3 .5h-.2l-.3-.4-.2-.2h-.2v.6h-.2zM263.3 192.6h.2a.26 .26 0 0 1 .3 .2 .26 .26 0 0 1-.2 .3h-.3zM264.5 192.9a.49 .49 0 0 1 .6-.1 .49 .49 0 0 1 .2 .5h-.8a.42 .42 0 0 0 .3 .4 .42 .42 0 0 0 .4-.1v.2a.6 .6 0 0 1-.8-.1 .6 .6 0 0 1 .1-.8z"/>
<path d="M264.6 193l.2-.1a.27 .27 0 0 1 .3 .3h-.6zM265.5 192.8h.2l.3 .9 .3-.9h.2l-.4 1h-.2zM267.1 192.8h.2v.3h-.2zM267.1 193.6h.2v.2h-.2z"/>
</g>
<text font-size="2.7" fill="#480000" x="178" y="190.3">Title:</text>
<g font-size="2" fill="#480000">
<text x="178" y="183.7">Sheet: Front documentation</text>
<text x="178" y="186.5">File: working.kicad_pcb</text>
<text x="178" y="193.9">Size: A4</text>
<text x="178" y="196.6">KiCad E.D.A. 7.0.6-7.0.6~ubuntu22.04.1 + KiBot v1.6.3</text>
<text x="200" y="193.9">Date: 2023-08-06_12-56-00</text>
<text x="263" y="196.6">Id: 6/6</text>
<text x="263" y="193.9">Rev:</text>
</g>
<g font-size="1.7" fill="#480000">
<text x="35" y="11.7">1</text>
<text x="85" y="11.7">2</text>
<text x="135" y="11.7">3</text>
<text x="185" y="11.7">4</text>
<text x="235" y="11.7">5</text>
<text x="285" y="11.7">6</text>
<text x="10.5" y="35.7">A</text>
<text x="285.5" y="35.7">A</text>
<text x="10.5" y="85.6">B</text>
<text x="285.5" y="85.6">B</text>
<text x="10.5" y="135.7">C</text>
<text x="285.5" y="135.7">C</text>
<text x="10.5" y="185.6">D</text>
<text x="285.5" y="185.6">D</text>
<text x="35" y="199.7">1</text>
<text x="85" y="199.7">2</text>
<text x="135" y="199.7">3</text>
<text x="185" y="199.7">4</text>
<text x="235" y="199.7">5</text>
<text x="285" y="199.7">6</text>
</g>
<g font-size="1.2" fill="#000084">
<text x="141.2" y="92.9" transform="rotate(-90 141.2 92.9)">0.00&quot;</text>
<text x="142.5" y="92.9" transform="rotate(-90 142.5 92.9)">0.05&quot;</text>
<text x="143.7" y="92.9" transform="rotate(-90 143.7 92.9)">0.10&quot;</text>
<text x="153.9" y="92.9" transform="rotate(-90 153.9 92.9)">0.50&quot;</text>
<text x="156.4" y="92.9" transform="rotate(-90 156.4 92.9)">0.60&quot;</text>
<text x="133.1" y="98.9">0.55&quot;</text>
<text x="133.1" y="97.7">0.60&quot;</text>
<text x="133.1" y="112.9">0.00&quot;</text>
<text x="133.1" y="110.4">0.10&quot;</text>
<text x="157.1" y="110.4">0.125&quot; DIA X 2</text>
</g>
<text font-size=".3" fill="#848484" x="153.9" y="106.4">PASTE</text>
</svg>
